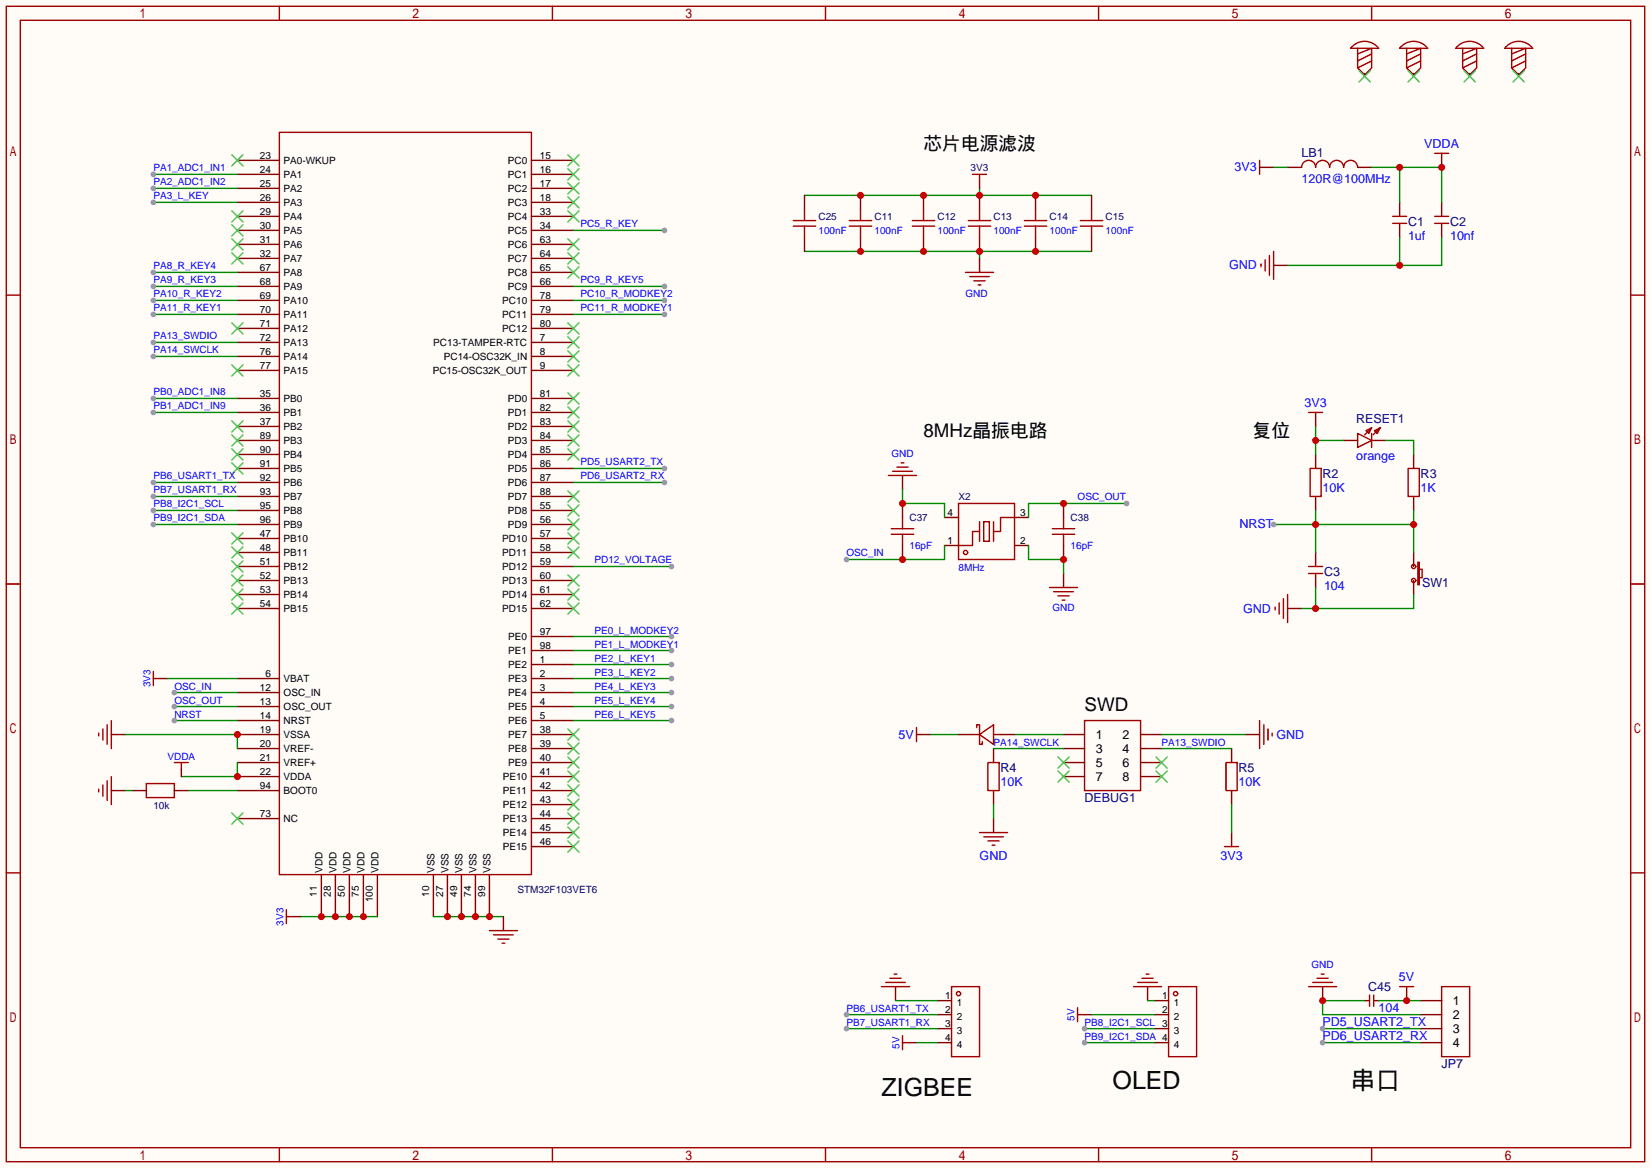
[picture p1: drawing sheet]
<svg xmlns="http://www.w3.org/2000/svg" width="299mm" height="212mm" viewBox="0 0 299 212" stroke-linecap="round" stroke-linejoin="round" font-family="sans-serif">
<path d="M0 0h299.5v211.8h-299.5z" fill="#fffcf7"/>
<g fill="none" stroke="#a10000" stroke-width=".25">
<path d="M1.1 1.1h297.2v209.6h-297.2zM3.7 3.7h292.1v204.5h-292.1zM50.7 1.1v2.6M100.2 1.1v2.6M149.7 1.1v2.6M199.3 1.1v2.6M248.8 1.1v2.6M176.4 31.6h2.5M177.7 31.6v1.3M228.5 29.1v2.5M236.1 30.4a1.27 1.27 0 0 1 1.3-1.3 1.27 1.27 0 0 1 1.2 1.3 1.27 1.27 0 0 1 1.3-1.3 1.27 1.27 0 0 1 1.3 1.3 1.27 1.27 0 0 1 1.2-1.3 1.27 1.27 0 0 1 1.3 1.3 1.27 1.27 0 0 1 1.3-1.3 1.27 1.27 0 0 1 1.3 1.3M260.2 27.8h2.6"/>
<path d="M1.1 53.5h2.6M228.7 47.9v.5M229.5 47.1v2M230.3 46.4v3.5M231 45.6v5.1M295.8 53.5h2.5M237.4 74.8h2.5M246.3 78.6l2.5 1.3-2.5 1.3zM247.8 78.1l1-.5-.5 1zM248.8 78.6v2.6M248.8 77.6l-1.3 1.3M249.3 78.1l1-.5-.5 1z"/>
<path d="M250.3 77.6l-1.3 1.3M237.6 85h2v5h-2zM255.4 85h2v5h-2zM1.1 105.9h2.6M231.3 110.1v.5M232 109.3v2.1M232.8 108.6v3.5M233.6 107.8v5.1M237.4 104h2.5M237.4 102.7h2.5M257.2 102h.2v4h-.2zM257.4 103.3h.5v1.5h-.5z"/>
<path d="M295.8 105.9h2.5M166.2 132v2.5M228.5 130.7v5.1M229.2 131.4v3.6M230 132.2v2M230.8 133v.5M1.1 158.3h2.6M177.7 151h5.1M178.4 151.8h3.6M179.2 152.5h2M180 153.3h.5M222.1 153.5h2.6"/>
<path d="M295.8 158.3h2.5M253.9 178.9h2.5M50.7 208.2v2.5M100.2 208.2v2.5M149.7 208.2v2.5M199.3 208.2v2.5M248.8 208.2v2.5"/>
<circle cx="256.4" cy="105.3" r=".38"/>
<circle cx="256.4" cy="102.7" r=".38"/>
</g>
<g fill="none" stroke="#870000" stroke-width=".25">
<path d="M156.1 35.4v2.6M177.7 32.9v1.3M228.5 30.4h2.5M233.6 30.4h2.5M246.3 30.4h2.5M261.5 27.8v2.6M231 48.1h2.6M238.6 74.8v2.5M243.7 79.9h2.6M248.8 79.9h2.5M238.6 82.4v2.6M238.6 90v2.6"/>
<path d="M256.4 82.4v2.6M256.4 90v2.6M233.6 110.4h2.5M238.6 100.2v2.5M238.6 104v2.6M256.4 100.2v2.5M256.4 105.3v2.5M166.2 133.2h2.6M225.9 133.2h2.6M180.2 148.5v2.5M223.4 151v2.5M255.1 178.9v2.6"/>
</g>
<path d="M145.9 35.4h52.1M177.7 34.2v1.2M145.9 45.6h52.1M177.7 45.6v1.3" fill="none" stroke="#008700" stroke-width=".25"/>
<circle cx="156.1" cy="35.4" r=".63" fill="#c00"/>
<path d="M156.1 43.1v2.5" fill="none" stroke="#870000" stroke-width=".25"/>
<circle cx="156.1" cy="45.6" r=".63" fill="#c00"/>
<path d="M145.9 38v2M156.1 38v2M143.9 40h4.1M143.9 41h4.1M145.9 41v2.1M154.1 40h4M154.1 41h4M156.1 41v2.1" fill="none" stroke="#a10000" stroke-width=".25"/>
<path d="M145.9 35.4v2.6M167.5 35.4v2.6M145.9 43.1v2.5" fill="none" stroke="#870000" stroke-width=".25"/>
<circle cx="167.5" cy="35.4" r=".63" fill="#c00"/>
<path d="M167.5 43.1v2.5" fill="none" stroke="#870000" stroke-width=".25"/>
<circle cx="167.5" cy="45.6" r=".63" fill="#c00"/>
<path d="M167.5 38v2M165.5 40h4M165.5 41h4M167.5 41v2.1" fill="none" stroke="#a10000" stroke-width=".25"/>
<path d="M177.7 35.4v2.6" fill="none" stroke="#870000" stroke-width=".25"/>
<circle cx="177.7" cy="35.4" r=".63" fill="#c00"/>
<path d="M177.7 43.1v2.5" fill="none" stroke="#870000" stroke-width=".25"/>
<circle cx="177.7" cy="45.6" r=".63" fill="#c00"/>
<path d="M177.7 38v2M252.6 39.2h2.5M175.6 40h4.1M175.6 41h4.1M177.7 41v2.1M252.6 40.5h2.5" fill="none" stroke="#a10000" stroke-width=".25"/>
<path d="M187.8 35.4v2.6M253.9 36.7v2.5M253.9 40.5v2.6" fill="none" stroke="#870000" stroke-width=".25"/>
<circle cx="187.8" cy="35.4" r=".63" fill="#c00"/>
<path d="M187.8 43.1v2.5" fill="none" stroke="#870000" stroke-width=".25"/>
<circle cx="187.8" cy="45.6" r=".63" fill="#c00"/>
<g fill="none" stroke="#a10000" stroke-width=".25">
<path d="M187.8 38v2M198 38v2M260.2 39.2h2.6M175.1 49.4h5.1M175.9 50.2h3.6M176.7 50.9h2M177.4 51.7h.5M185.8 40h4.1M185.8 41h4.1M187.8 41v2.1M196 40h4M196 41h4"/>
<path d="M198 41v2.1M260.2 40.5h2.6M179.2 138.3h2v5.1h-2zM196.7 130.7h10.2v12.7h-10.2zM222.4 138.3h2v5.1h-2zM261.5 178.9h5.1v12.7h-5.1zM248.4 180.5v2M249.2 180.5v2"/>
</g>
<g fill="none" stroke="#870000" stroke-width=".25">
<path d="M198 35.4v2.6M261.5 36.7v2.5M177.7 46.9v2.5M198 43.1v2.5M261.5 40.5v2.6M180.2 135.8v2.5M192.9 133.2h3.8M192.9 135.8h3.8M192.9 138.3h3.8M206.9 133.2h3.8M206.9 135.8h3.8M206.9 138.3h3.8"/>
<path d="M223.4 135.8v2.5M180.2 143.4v2.5M192.9 140.8h3.8M206.9 140.8h3.8M223.4 143.4v2.5M247.5 181.5h.9M249.2 181.5h.9M257.7 181.5h3.8M257.7 184h3.8M257.7 186.6h3.8M257.7 189.1h3.8"/>
</g>
<path d="M191.9 137.3l2 2M191.9 139.8l2 2.1M193.9 137.3l-2 2M193.9 139.8l-2 2.1M209.7 137.3l2 2M209.7 139.8l2 2.1M211.7 137.3l-2 2M211.7 139.8l-2 2.1" fill="none" stroke="#3c3" stroke-width=".25"/>
<path d="M238.6 79.9h5.1M238.6 77.3v5.1" fill="none" stroke="#008700" stroke-width=".25"/>
<circle cx="238.6" cy="79.9" r=".63" fill="#c00"/>
<path d="M231 95.1h25.4M238.6 92.6v7.6M256.4 92.6v7.6" fill="none" stroke="#008700" stroke-width=".25"/>
<g fill="#c00">
<circle cx="238.6" cy="95.1" r=".63"/>
<circle cx="256.4" cy="95.1" r=".63"/>
</g>
<circle cx="231" cy="95.1" r=".51" fill="#999"/>
<path d="M238.6 106.6v3.8M256.4 107.8v2.6h-20.3" fill="none" stroke="#008700" stroke-width=".25"/>
<circle cx="238.6" cy="110.4" r=".63" fill="#c00"/>
<path d="M231 30.4h2.6M253.9 43.1v5M261.5 43.1v5h-27.9" fill="none" stroke="#008700" stroke-width=".25"/>
<circle cx="253.9" cy="48.1" r=".63" fill="#c00"/>
<path d="M248.8 30.4h12.7v6.3M253.9 30.4v6.3M180.2 135.8h12.7M210.7 135.8h12.7M210.7 133.2h15.2M180.2 145.9v2.6M223.4 145.9v5.1" fill="none" stroke="#008700" stroke-width=".25"/>
<g fill="#c00">
<circle cx="253.9" cy="30.4" r=".63"/>
<circle cx="261.5" cy="30.4" r=".63"/>
</g>
<path d="M251.3 79.9h5.1v2.5M247.5 181.5h-7.6v2.5h17.8M250.1 181.5h7.6" fill="none" stroke="#008700" stroke-width=".25"/>
<circle cx="255.1" cy="181.5" r=".63" fill="#c00"/>
<path d="M239.9 186.6h17.8" fill="none" stroke="#008700" stroke-width=".25"/>
<circle cx="239.9" cy="186.6" r=".51" fill="#999"/>
<path d="M239.9 189.1h17.8" fill="none" stroke="#008700" stroke-width=".25"/>
<circle cx="239.9" cy="189.1" r=".51" fill="#999"/>
<path d="M247.5 13.3v.5M256.4 13.3v.5M266.6 13.3v.5M275.5 13.3v.5M163.7 86.2v2.6M192.9 104v2.6M239.9 178.9v2.6M165 189.1h1.2" fill="none" stroke="#870000" stroke-width=".25"/>
<g fill="none" stroke="#a10000" stroke-width=".25">
<path d="M245.4 8.3a3.2 3.2 0 0 1 4.7 .5h-5.1zM246.3 8.8v3.5l1.2 1.3 1.3-1.3v-3.5l-2.5 1M248.8 9.8l-2.5 1.2M248.8 11l-2.5 1.3M254.3 8.3a3.2 3.2 0 0 1 4.7 .5h-5.1zM255.1 8.8v3.5l1.3 1.3 1.3-1.3v-3.5l-2.6 1M257.7 9.8l-2.6 1.2M257.7 11l-2.6 1.3M264.5 8.3a3.2 3.2 0 0 1 4.6 .5h-5.1zM265.3 8.8v3.5l1.3 1.3 1.2-1.3v-3.5l-2.5 1M267.8 9.8l-2.5 1.2M267.8 11l-2.5 1.3"/>
<path d="M273.4 8.3a3.2 3.2 0 0 1 4.6 .5h-5.1zM274.2 8.8v3.5l1.3 1.3 1.2-1.3v-3.5l-2.5 1M276.7 9.8l-2.5 1.2M276.7 11l-2.5 1.3M161.2 86.2h5M161.9 85.5h3.6M162.7 84.7h2M163.4 83.9h.6M190.4 106.6h5.1M191.1 107.3h3.6M191.9 108.1h2M192.7 108.8h.5"/>
<path d="M163.7 187.8v2.6M163.7 189.1h1.3"/>
</g>
<path d="M246.5 12.8l2 2.1M248.5 12.8l-2 2.1M255.4 12.8l2 2.1M257.4 12.8l-2 2.1M265.6 12.8l2 2.1M267.6 12.8l-2 2.1M274.4 12.8l2.1 2.1M276.5 12.8l-2.1 2.1" fill="none" stroke="#3c3" stroke-width=".25"/>
<circle cx="239.9" cy="181.5" r=".63" fill="#c00"/>
<g fill="none" stroke="#a10000" stroke-width=".25">
<path d="M172.6 178.9h5.1v12.7h-5.1zM237.4 178.9h5M238.1 178.2h3.6M238.9 177.4h2M239.6 176.7h.6"/>
<circle cx="173.9" cy="180.2" r=".38"/>
</g>
<path d="M170.1 181.5h2.5M170.1 184h2.5M170.1 186.6h2.5M170.1 189.1h2.5" fill="none" stroke="#870000" stroke-width=".25"/>
<path d="M153.5 186.6h16.6M166.2 189.1h3.9" fill="none" stroke="#008700" stroke-width=".25"/>
<circle cx="153.5" cy="186.6" r=".51" fill="#999"/>
<path d="M153.5 184h16.6" fill="none" stroke="#008700" stroke-width=".25"/>
<circle cx="153.5" cy="184" r=".51" fill="#999"/>
<path d="M162.4 178.9v2.6M209.4 181.5h2.6M209.4 184h2.6M209.4 186.6h2.6M209.4 189.1h2.6" fill="none" stroke="#870000" stroke-width=".25"/>
<g fill="none" stroke="#a10000" stroke-width=".25">
<path d="M159.9 178.9h5.1M160.7 178.2h3.5M161.4 177.4h2M162.2 176.7h.5M212 178.9h5v12.7h-5z"/>
<circle cx="213.2" cy="180.2" r=".38"/>
</g>
<path d="M168.8 133.2h5.1M184 133.2h8.9M162.4 181.5h7.7M196.7 186.6h12.7" fill="none" stroke="#008700" stroke-width=".25"/>
<circle cx="196.7" cy="186.6" r=".51" fill="#999"/>
<path d="M196.7 189.1h12.7" fill="none" stroke="#008700" stroke-width=".25"/>
<circle cx="196.7" cy="189.1" r=".51" fill="#999"/>
<path d="M163.7 91.3v2.6M163.7 98.9v2.6M171.3 98.9h2.6M171.3 93.9h2.6M184 98.9h2.6M184 93.9h2.6M192.9 91.3v2.6M192.9 98.9v2.6" fill="none" stroke="#870000" stroke-width=".25"/>
<g fill="none" stroke="#a10000" stroke-width=".25">
<path d="M161.7 96.9h4M161.7 95.9h4M163.7 93.9v2M163.7 96.9v2M173.9 91.3h10.1v10.2h-10.1zM177.7 96.4h-1.3v2.5h-2.5M177.7 94.6v3.6M178.4 94.6h1.1v3.6h-1.1zM180.2 94.6v3.6M184 93.9h-2.5v2.5h-1.3M190.9 96.9h4M190.9 95.9h4"/>
<path d="M192.9 93.9v2M192.9 96.9v2"/>
<circle cx="175.1" cy="100.2" r=".38"/>
</g>
<path d="M163.7 88.8v2.5h7.6v2.6" fill="none" stroke="#008700" stroke-width=".25"/>
<circle cx="163.7" cy="91.3" r=".63" fill="#c00"/>
<path d="M171.3 98.9v2.6h-17.8" fill="none" stroke="#008700" stroke-width=".25"/>
<circle cx="163.7" cy="101.5" r=".63" fill="#c00"/>
<circle cx="153.5" cy="101.5" r=".51" fill="#999"/>
<path d="M204.3 91.3h-17.7v2.6" fill="none" stroke="#008700" stroke-width=".25"/>
<circle cx="192.9" cy="91.3" r=".63" fill="#c00"/>
<circle cx="204.3" cy="91.3" r=".51" fill="#999"/>
<path d="M186.6 98.9v2.6h6.3v2.5" fill="none" stroke="#008700" stroke-width=".25"/>
<circle cx="192.9" cy="101.5" r=".63" fill="#c00"/>
<g fill="none" stroke="#870000" stroke-width=".25">
<path d="M43.1 29.1h7.6M43.1 31.6h7.6M43.1 34.2h7.6M43.1 36.7h7.6M43.1 39.2h7.6M96.4 29.1h7.6M96.4 31.6h7.6M96.4 34.2h7.6M96.4 36.7h7.6M96.4 39.2h7.6M43.1 41.8h7.6M43.1 44.3h7.6"/>
<path d="M43.1 46.9h7.6M43.1 49.4h7.6M43.1 51.9h7.6M43.1 54.5h7.6M43.1 57h7.6M43.1 59.6h7.6M96.4 41.8h7.6M96.4 44.3h7.6M96.4 46.9h7.6M96.4 49.4h7.6M96.4 51.9h7.6M96.4 54.5h7.6"/>
<path d="M96.4 57h7.6M96.4 59.6h7.6M43.1 62.1h7.6M43.1 64.6h7.6M43.1 67.2h7.6M43.1 72.3h7.6M43.1 74.8h7.6M43.1 77.3h7.6M43.1 79.9h7.6M96.4 62.1h7.6M96.4 64.6h7.6M96.4 67.2h7.6"/>
<path d="M96.4 72.3h7.6M96.4 74.8h7.6M96.4 77.3h7.6M96.4 79.9h7.6M43.1 97.7h7.6M43.1 82.4h7.6M43.1 85h7.6M43.1 87.5h7.6M43.1 90h7.6M43.1 92.6h7.6M43.1 95.1h7.6M96.4 97.7h7.6"/>
<path d="M96.4 82.4h7.6M96.4 85h7.6M96.4 87.5h7.6M96.4 90h7.6M96.4 92.6h7.6M96.4 95.1h7.6M43.1 100.2h7.6M43.1 102.7h7.6M43.1 105.3h7.6M43.1 107.8h7.6M43.1 110.4h7.6M96.4 100.2h7.6"/>
<path d="M96.4 102.7h7.6M96.4 105.3h7.6M96.4 107.8h7.6M96.4 110.4h7.6M96.4 115.4h7.6M96.4 118h7.6M43.1 133.2h7.6M43.1 123.1h7.6M43.1 125.6h7.6M43.1 128.1h7.6M43.1 130.7h7.6M43.1 135.8h7.6"/>
<path d="M43.1 138.3h7.6M96.4 133.2h7.6M96.4 120.5h7.6M96.4 123.1h7.6M96.4 125.6h7.6M96.4 128.1h7.6M96.4 130.7h7.6M96.4 135.8h7.6M96.4 138.3h7.6M173.9 133.2h2.5M181.5 133.2h2.5M43.1 140.8h7.6"/>
<path d="M43.1 148.5h7.6M43.1 143.4h7.6M58.3 158.6v7.6M60.8 158.6v7.6M63.4 158.6v7.6M65.9 158.6v7.6M68.5 158.6v7.6M78.6 158.6v7.6M81.2 158.6v7.6M83.7 158.6v7.6M86.2 158.6v7.6M88.8 158.6v7.6"/>
<path d="M96.4 140.8h7.6M96.4 148.5h7.6M96.4 143.4h7.6M96.4 145.9h7.6M96.4 151h7.6M96.4 153.5h7.6M208.2 178.9v2.6M196.7 184h1.3"/>
</g>
<path d="M50.7 24h45.7v134.6h-45.7zM176.4 133.2h1.3M177.2 132v-.6h.5v3.6h.5v-.5M177.7 133.2l2.5-1.8v3.6zM180.2 133.2h1.3M205.6 178.9h5.1M206.4 178.2h3.5M207.1 177.4h2.1M207.9 176.7h.5M195.5 182.8v2.5M195.5 184h1.2" fill="none" stroke="#a10000" stroke-width=".25"/>
<g fill="none" stroke="#3c3" stroke-width=".25">
<path d="M42 28.1l2.1 2M42 38.2l2.1 2.1M44.1 28.1l-2.1 2M44.1 38.2l-2.1 2.1M103 28.1l2 2M103 30.6l2 2M103 33.1l2 2.1M103 35.7l2 2M103 38.2l2 2.1M105 28.1l-2 2M105 30.6l-2 2M105 33.1l-2 2.1"/>
<path d="M105 35.7l-2 2M105 38.2l-2 2.1M42 40.8l2.1 2M42 43.3l2.1 2M42 45.8l2.1 2.1M42 58.5l2.1 2.1M44.1 40.8l-2.1 2M44.1 43.3l-2.1 2M44.1 45.8l-2.1 2.1M44.1 58.5l-2.1 2.1M103 43.3l2 2M103 45.8l2 2.1"/>
<path d="M103 48.4l2 2M103 58.5l2 2.1M105 43.3l-2 2M105 48.4l-2 2M105 45.8l-2 2.1M105 58.5l-2 2.1M42 76.3l2.1 2.1M42 66.2l2.1 2M42 78.9l2.1 2M44.1 76.3l-2.1 2.1M44.1 66.2l-2.1 2M44.1 78.9l-2.1 2"/>
<path d="M103 61.1l2 2M103 63.6l2 2.1M103 66.2l2 2M103 71.2l2 2.1M103 73.8l2 2M103 76.3l2 2.1M103 78.9l2 2M105 61.1l-2 2M105 63.6l-2 2.1M105 66.2l-2 2M105 71.2l-2 2.1M105 73.8l-2 2"/>
<path d="M105 76.3l-2 2.1M105 78.9l-2 2M42 96.6l2.1 2.1M42 99.2l2.1 2M42 81.4l2.1 2M42 83.9l2.1 2.1M44.1 96.6l-2.1 2.1M44.1 99.2l-2.1 2M44.1 81.4l-2.1 2M44.1 83.9l-2.1 2.1M103 91.6l2 2M103 94.1l2 2"/>
<path d="M103 96.6l2 2.1M103 99.2l2 2M103 81.4l2 2M103 89l2 2.1M105 91.6l-2 2M105 94.1l-2 2M105 96.6l-2 2.1M105 99.2l-2 2M105 81.4l-2 2M105 89l-2 2.1M42 101.7l2.1 2.1M42 104.3l2.1 2"/>
<path d="M42 106.8l2.1 2M42 109.3l2.1 2.1M44.1 101.7l-2.1 2.1M44.1 104.3l-2.1 2M44.1 106.8l-2.1 2M44.1 109.3l-2.1 2.1M103 104.3l2 2M103 106.8l2 2M103 109.3l2 2.1M105 104.3l-2 2M105 106.8l-2 2M105 109.3l-2 2.1"/>
<path d="M103 132.2l2 2M103 134.7l2 2.1M103 137.3l2 2M103 139.8l2 2.1M105 132.2l-2 2M105 134.7l-2 2.1M105 137.3l-2 2M105 139.8l-2 2.1M42 147.4l2.1 2.1M44.1 147.4l-2.1 2.1M103 142.4l2 2M103 144.9l2 2"/>
<path d="M103 147.4l2 2.1M103 150l2 2M103 152.5l2 2.1M105 142.4l-2 2M105 144.9l-2 2M105 147.4l-2 2.1M105 150l-2 2M105 152.5l-2 2.1"/>
</g>
<path d="M31.6 125.6h11.5" fill="none" stroke="#008700" stroke-width=".25"/>
<circle cx="31.6" cy="125.6" r=".51" fill="#999"/>
<path d="M31.6 128.1h11.5" fill="none" stroke="#008700" stroke-width=".25"/>
<circle cx="31.6" cy="128.1" r=".51" fill="#999"/>
<path d="M17.9 143.1v.5M18.7 142.4v2M19.4 141.6v3.6M20.2 140.8v5.1M26.5 142.1h5.1v2.6h-5.1z" fill="none" stroke="#a10000" stroke-width=".25"/>
<path d="M20.2 143.4h2.5M24 143.4h2.5M31.6 143.4h2.6" fill="none" stroke="#870000" stroke-width=".25"/>
<path d="M31.6 130.7h11.5M22.7 143.4h1.3M34.2 143.4h8.9" fill="none" stroke="#008700" stroke-width=".25"/>
<circle cx="31.6" cy="130.7" r=".51" fill="#999"/>
<path d="M27.8 62.1h15.3" fill="none" stroke="#008700" stroke-width=".25"/>
<circle cx="27.8" cy="62.1" r=".51" fill="#999"/>
<path d="M27.8 64.6h15.3" fill="none" stroke="#008700" stroke-width=".25"/>
<circle cx="27.8" cy="64.6" r=".51" fill="#999"/>
<path d="M54.5 166.2h14" fill="none" stroke="#008700" stroke-width=".25"/>
<g fill="#c00">
<circle cx="65.9" cy="166.2" r=".63"/>
<circle cx="63.4" cy="166.2" r=".63"/>
<circle cx="60.8" cy="166.2" r=".63"/>
<circle cx="58.3" cy="166.2" r=".63"/>
</g>
<path d="M53.2 166.2h1.3" fill="none" stroke="#870000" stroke-width=".25"/>
<path d="M51.9 165v2.5M51.9 166.2h1.3" fill="none" stroke="#a10000" stroke-width=".25"/>
<path d="M78.6 166.2h12.7" fill="none" stroke="#008700" stroke-width=".25"/>
<g fill="#c00">
<circle cx="81.2" cy="166.2" r=".63"/>
<circle cx="83.7" cy="166.2" r=".63"/>
<circle cx="86.2" cy="166.2" r=".63"/>
<circle cx="88.8" cy="166.2" r=".63"/>
</g>
<path d="M20.2 133.2h2.5M29.1 123.1h1.3M91.3 166.2v2.6" fill="none" stroke="#870000" stroke-width=".25"/>
<path d="M17.9 133v.5M18.7 132.2v2M19.4 131.4v3.6M20.2 130.7v5.1M27.8 121.8v2.5M27.8 123.1h1.3M88.8 168.8h5.1M89.5 169.5h3.6M90.3 170.3h2M91.1 171.1h.5" fill="none" stroke="#a10000" stroke-width=".25"/>
<path d="M22.7 133.2h20.4v2.6M30.4 123.1h12.7" fill="none" stroke="#008700" stroke-width=".25"/>
<circle cx="43.1" cy="133.2" r=".63" fill="#c00"/>
<path d="M43.1 138.3v2.5h-10.2" fill="none" stroke="#008700" stroke-width=".25"/>
<circle cx="43.1" cy="140.8" r=".63" fill="#c00"/>
<path d="M32.9 139.6v1.2" fill="none" stroke="#870000" stroke-width=".25"/>
<path d="M31.6 138.3h2.6M32.9 138.3v1.3" fill="none" stroke="#a10000" stroke-width=".25"/>
<path d="M27.8 87.5h15.3" fill="none" stroke="#008700" stroke-width=".25"/>
<circle cx="27.8" cy="87.5" r=".51" fill="#999"/>
<path d="M27.8 90h15.3" fill="none" stroke="#008700" stroke-width=".25"/>
<circle cx="27.8" cy="90" r=".51" fill="#999"/>
<path d="M27.8 92.6h15.3" fill="none" stroke="#008700" stroke-width=".25"/>
<circle cx="27.8" cy="92.6" r=".51" fill="#999"/>
<path d="M27.8 95.1h15.3" fill="none" stroke="#008700" stroke-width=".25"/>
<circle cx="27.8" cy="95.1" r=".51" fill="#999"/>
<path d="M104 85h16.5" fill="none" stroke="#008700" stroke-width=".25"/>
<circle cx="120.5" cy="85" r=".51" fill="#999"/>
<path d="M104 87.5h16.5" fill="none" stroke="#008700" stroke-width=".25"/>
<circle cx="120.5" cy="87.5" r=".51" fill="#999"/>
<path d="M27.8 31.6h15.3" fill="none" stroke="#008700" stroke-width=".25"/>
<circle cx="27.8" cy="31.6" r=".51" fill="#999"/>
<path d="M27.8 34.2h15.3" fill="none" stroke="#008700" stroke-width=".25"/>
<circle cx="27.8" cy="34.2" r=".51" fill="#999"/>
<path d="M104 120.5h17.8" fill="none" stroke="#008700" stroke-width=".25"/>
<circle cx="121.8" cy="120.5" r=".51" fill="#999"/>
<path d="M104 54.5h16.5" fill="none" stroke="#008700" stroke-width=".25"/>
<circle cx="120.5" cy="54.5" r=".51" fill="#999"/>
<path d="M27.8 57h15.3" fill="none" stroke="#008700" stroke-width=".25"/>
<circle cx="27.8" cy="57" r=".51" fill="#999"/>
<path d="M27.8 54.5h15.3" fill="none" stroke="#008700" stroke-width=".25"/>
<circle cx="27.8" cy="54.5" r=".51" fill="#999"/>
<path d="M27.8 51.9h15.3" fill="none" stroke="#008700" stroke-width=".25"/>
<circle cx="27.8" cy="51.9" r=".51" fill="#999"/>
<path d="M27.8 49.4h15.3" fill="none" stroke="#008700" stroke-width=".25"/>
<circle cx="27.8" cy="49.4" r=".51" fill="#999"/>
<path d="M104 51.9h16.5" fill="none" stroke="#008700" stroke-width=".25"/>
<circle cx="120.5" cy="51.9" r=".51" fill="#999"/>
<path d="M104 123.1h17.8" fill="none" stroke="#008700" stroke-width=".25"/>
<circle cx="121.8" cy="123.1" r=".51" fill="#999"/>
<path d="M104 125.6h17.8" fill="none" stroke="#008700" stroke-width=".25"/>
<circle cx="121.8" cy="125.6" r=".51" fill="#999"/>
<path d="M104 128.1h17.8" fill="none" stroke="#008700" stroke-width=".25"/>
<circle cx="121.8" cy="128.1" r=".51" fill="#999"/>
<path d="M104 130.7h17.8" fill="none" stroke="#008700" stroke-width=".25"/>
<circle cx="121.8" cy="130.7" r=".51" fill="#999"/>
<path d="M104 118h17.8" fill="none" stroke="#008700" stroke-width=".25"/>
<circle cx="121.8" cy="118" r=".51" fill="#999"/>
<path d="M104 102.7h17.8" fill="none" stroke="#008700" stroke-width=".25"/>
<circle cx="121.8" cy="102.7" r=".51" fill="#999"/>
<path d="M104 115.4h17.8" fill="none" stroke="#008700" stroke-width=".25"/>
<circle cx="121.8" cy="115.4" r=".51" fill="#999"/>
<path d="M104 57h16.5" fill="none" stroke="#008700" stroke-width=".25"/>
<circle cx="120.5" cy="57" r=".51" fill="#999"/>
<path d="M27.8 74.8h15.3" fill="none" stroke="#008700" stroke-width=".25"/>
<circle cx="27.8" cy="74.8" r=".51" fill="#999"/>
<path d="M27.8 72.3h15.3" fill="none" stroke="#008700" stroke-width=".25"/>
<circle cx="27.8" cy="72.3" r=".51" fill="#999"/>
<path d="M104 41.8h16.5" fill="none" stroke="#008700" stroke-width=".25"/>
<circle cx="120.5" cy="41.8" r=".51" fill="#999"/>
<path d="M27.8 36.7h15.3" fill="none" stroke="#008700" stroke-width=".25"/>
<circle cx="27.8" cy="36.7" r=".51" fill="#999"/>
<path d="M198 184h11.4M208.2 181.5h1.2" fill="none" stroke="#008700" stroke-width=".25"/>
<g font-size="4.5">
<text x="201.8" y="197.4">OLED</text>
<text x="245" y="197.4">串口</text>
<text x="159.9" y="198.7">ZIGBEE</text>
</g>
<g font-size="3.4">
<text x="167.5" y="27.3">芯片电源滤波</text>
<text x="167.5" y="79.3">8MHz晶振电路</text>
<text x="227.2" y="79.3">复位</text>
<text x="196.7" y="128.9">SWD</text>
</g>
<g font-size="2.3" fill="#000080">
<text x="236.1" y="28.5">LB1</text>
<text x="255.4" y="41">C1</text>
<text x="263" y="41">C2</text>
<text x="246" y="76.8">RESET1</text>
<text x="239.9" y="86.7">R2</text>
<text x="257.7" y="86.7">R3</text>
<text x="240.2" y="104.5">C3</text>
<text x="257.9" y="106.5">SW1</text>
<text x="181.5" y="140">R4</text>
<text x="224.7" y="140">R5</text>
<text x="196.7" y="145.4">DEBUG1</text>
<text x="248.2" y="179.7">C45</text>
<text x="261.5" y="193.6">JP7</text>
</g>
<g font-size="2.3" fill="#00f">
<text x="258.3" y="26.8">VDDA</text>
<text x="223.9" y="31.1">3V3</text>
<text x="236.1" y="33.1">120R@100MHz</text>
<text x="255.4" y="43.5">1uf</text>
<text x="263" y="43.5">10nf</text>
<text x="222.9" y="48.9">GND</text>
<text x="236.6" y="73.8">3V3</text>
<text x="246" y="83.5">orange</text>
<text x="239.9" y="89.2">10K</text>
<text x="257.7" y="89.2">1K</text>
<text x="224.8" y="95.8">NRST</text>
<text x="240.2" y="107">104</text>
<text x="225.5" y="111.1">GND</text>
<text x="163" y="133.9">5V</text>
<text x="231.5" y="133.9">GND</text>
<text x="181.5" y="142.6">10K</text>
<text x="224.7" y="142.6">10K</text>
<text x="177.7" y="156">GND</text>
<text x="221.4" y="156">3V3</text>
<text x="253.8" y="177.9">5V</text>
<text x="250.1" y="183.5">104</text>
<text x="239.9" y="186">PD5_USART2_TX</text>
<text x="239.9" y="188.6">PD6_USART2_RX</text>
</g>
<g font-size="2.3">
<text x="198.8" y="133.9">1</text>
<text x="198.8" y="136.5">3</text>
<text x="203.6" y="133.9">2</text>
<text x="203.6" y="136.5">4</text>
<text x="198.8" y="139">5</text>
<text x="198.8" y="141.6">7</text>
<text x="203.6" y="139">6</text>
<text x="203.6" y="141.6">8</text>
<text x="263.5" y="182.2">1</text>
<text x="263.5" y="184.7">2</text>
<text x="263.5" y="187.3">3</text>
<text x="263.5" y="189.8">4</text>
</g>
<g font-size="1.8">
<text x="47.1" y="28.8">23</text>
<text x="51.4" y="29.8">PA0-WKUP</text>
<text x="92.1" y="29.8">PC0</text>
<text x="97.9" y="28.8">15</text>
<text x="47.1" y="31.3">24</text>
<text x="47.1" y="33.9">25</text>
<text x="51.4" y="32.3">PA1</text>
<text x="51.4" y="34.9">PA2</text>
<text x="92.1" y="32.3">PC1</text>
<text x="92.1" y="34.9">PC2</text>
<text x="97.9" y="31.3">16</text>
<text x="97.9" y="33.9">17</text>
<text x="47.1" y="36.4">26</text>
<text x="47.1" y="38.9">29</text>
<text x="47.1" y="41.5">30</text>
<text x="51.4" y="37.4">PA3</text>
<text x="51.4" y="39.9">PA4</text>
<text x="92.1" y="37.4">PC3</text>
<text x="92.1" y="39.9">PC4</text>
<text x="97.9" y="36.4">18</text>
<text x="97.9" y="38.9">33</text>
<text x="97.9" y="41.5">34</text>
<text x="47.1" y="44">31</text>
<text x="47.1" y="46.6">32</text>
<text x="51.4" y="42.5">PA5</text>
<text x="51.4" y="45">PA6</text>
<text x="51.4" y="47.6">PA7</text>
<text x="92.1" y="42.5">PC5</text>
<text x="92.1" y="45">PC6</text>
<text x="92.1" y="47.6">PC7</text>
<text x="97.9" y="44">63</text>
<text x="97.9" y="46.6">64</text>
<text x="47.1" y="49.1">67</text>
<text x="47.1" y="51.6">68</text>
<text x="51.4" y="50.1">PA8</text>
<text x="51.4" y="52.6">PA9</text>
<text x="92.1" y="50.1">PC8</text>
<text x="92.1" y="52.6">PC9</text>
<text x="97.9" y="49.1">65</text>
<text x="97.9" y="51.6">66</text>
<text x="47.1" y="54.2">69</text>
<text x="47.1" y="56.7">70</text>
<text x="47.1" y="59.3">71</text>
<text x="51.4" y="55.2">PA10</text>
<text x="51.4" y="57.7">PA11</text>
<text x="91.1" y="55.2">PC10</text>
<text x="91.1" y="57.7">PC11</text>
<text x="97.9" y="54.2">78</text>
<text x="97.9" y="56.7">79</text>
<text x="97.9" y="59.3">80</text>
<text x="47.1" y="61.8">72</text>
<text x="47.1" y="64.3">76</text>
<text x="51.4" y="60.3">PA12</text>
<text x="51.4" y="62.8">PA13</text>
<text x="51.4" y="65.3">PA14</text>
<text x="78.6" y="62.8">PC13-TAMPER-RTC</text>
<text x="80.5" y="65.3">PC14-OSC32K_IN</text>
<text x="91.1" y="60.3">PC12</text>
<text x="97.9" y="61.8">7</text>
<text x="97.9" y="64.3">8</text>
<text x="47.1" y="72">35</text>
<text x="47.1" y="66.9">77</text>
<text x="51.4" y="67.9">PA15</text>
<text x="78.5" y="67.9">PC15-OSC32K_OUT</text>
<text x="97.9" y="66.9">9</text>
<text x="97.9" y="72">81</text>
<text x="47.1" y="74.5">36</text>
<text x="47.1" y="77">37</text>
<text x="51.4" y="73">PB0</text>
<text x="51.4" y="75.5">PB1</text>
<text x="92.1" y="73">PD0</text>
<text x="92.1" y="75.5">PD1</text>
<text x="97.9" y="74.5">82</text>
<text x="97.9" y="77">83</text>
<text x="47.1" y="79.6">89</text>
<text x="47.1" y="82.1">90</text>
<text x="51.4" y="78">PB2</text>
<text x="51.4" y="80.6">PB3</text>
<text x="51.4" y="83.1">PB4</text>
<text x="92.1" y="78">PD2</text>
<text x="92.1" y="80.6">PD3</text>
<text x="92.1" y="83.1">PD4</text>
<text x="97.9" y="79.6">84</text>
<text x="97.9" y="82.1">85</text>
<text x="47.1" y="84.7">91</text>
<text x="47.1" y="87.2">92</text>
<text x="47.1" y="89.7">93</text>
<text x="51.4" y="85.7">PB5</text>
<text x="51.4" y="88.2">PB6</text>
<text x="92.1" y="85.7">PD5</text>
<text x="92.1" y="88.2">PD6</text>
<text x="97.9" y="84.7">86</text>
<text x="97.9" y="87.2">87</text>
<text x="97.9" y="89.7">88</text>
<text x="47.1" y="92.3">95</text>
<text x="47.1" y="94.8">96</text>
<text x="51.4" y="90.7">PB7</text>
<text x="51.4" y="93.3">PB8</text>
<text x="51.4" y="95.8">PB9</text>
<text x="92.1" y="93.3">PD8</text>
<text x="92.1" y="95.8">PD9</text>
<text x="92.1" y="90.7">PD7</text>
<text x="97.9" y="92.3">55</text>
<text x="97.9" y="94.8">56</text>
<text x="171.8" y="93.5">4</text>
<text x="185" y="93.5">3</text>
<text x="47.1" y="97.4">47</text>
<text x="47.1" y="99.9">48</text>
<text x="51.4" y="98.4">PB10</text>
<text x="51.4" y="100.9">PB11</text>
<text x="91.1" y="98.4">PD10</text>
<text x="91.1" y="100.9">PD11</text>
<text x="97.9" y="97.4">57</text>
<text x="97.9" y="99.9">58</text>
<text x="171.8" y="98.6">1</text>
<text x="185" y="98.6">2</text>
<text x="47.1" y="102.4">51</text>
<text x="47.1" y="105">52</text>
<text x="47.1" y="107.5">53</text>
<text x="51.4" y="103.4">PB12</text>
<text x="51.4" y="106">PB13</text>
<text x="91.1" y="103.4">PD12</text>
<text x="91.1" y="106">PD13</text>
<text x="97.9" y="102.4">59</text>
<text x="97.9" y="105">60</text>
<text x="97.9" y="107.5">61</text>
<text x="47.1" y="110.1">54</text>
<text x="51.4" y="108.5">PB14</text>
<text x="51.4" y="111.1">PB15</text>
<text x="91.1" y="108.5">PD14</text>
<text x="91.1" y="111.1">PD15</text>
<text x="97.9" y="110.1">62</text>
<text x="92.2" y="116.1">PE0</text>
<text x="92.2" y="118.7">PE1</text>
<text x="97.9" y="115.1">97</text>
<text x="97.9" y="117.7">98</text>
<text x="47.1" y="125.3">12</text>
<text x="48.1" y="122.8">6</text>
<text x="51.4" y="123.8">VBAT</text>
<text x="92.2" y="121.2">PE2</text>
<text x="92.2" y="123.8">PE3</text>
<text x="97.9" y="120.2">1</text>
<text x="97.9" y="122.8">2</text>
<text x="97.9" y="125.3">3</text>
<text x="47.1" y="127.8">13</text>
<text x="47.1" y="130.4">14</text>
<text x="51.4" y="126.3">OSC_IN</text>
<text x="51.4" y="128.8">OSC_OUT</text>
<text x="51.4" y="131.4">NRST</text>
<text x="92.2" y="126.3">PE4</text>
<text x="92.2" y="128.8">PE5</text>
<text x="92.2" y="131.4">PE6</text>
<text x="97.9" y="127.8">4</text>
<text x="97.9" y="130.4">5</text>
<text x="47.1" y="132.9">19</text>
<text x="47.1" y="135.5">20</text>
<text x="47.1" y="138">21</text>
<text x="51.4" y="133.9">VSSA</text>
<text x="51.4" y="136.5">VREF-</text>
<text x="92.2" y="133.9">PE7</text>
<text x="92.2" y="136.5">PE8</text>
<text x="97.9" y="132.9">38</text>
<text x="97.9" y="135.5">39</text>
<text x="97.9" y="138">40</text>
<text x="47.1" y="140.5">22</text>
<text x="47.1" y="143.1">94</text>
<text x="51.4" y="139">VREF+</text>
<text x="51.4" y="141.5">VDDA</text>
<text x="91.2" y="141.5">PE10</text>
<text x="92.2" y="139">PE9</text>
<text x="97.9" y="140.5">41</text>
<text x="97.9" y="143.1">42</text>
<text x="47.1" y="148.2">73</text>
<text x="51.4" y="149.2">NC</text>
<text x="51.4" y="144.1">BOOT0</text>
<text x="91.2" y="144.1">PE11</text>
<text x="91.2" y="146.6">PE12</text>
<text x="91.2" y="149.2">PE13</text>
<text x="97.9" y="145.6">43</text>
<text x="97.9" y="148.2">44</text>
<text x="91.2" y="151.7">PE14</text>
<text x="91.2" y="154.2">PE15</text>
<text x="97.9" y="150.7">45</text>
<text x="97.9" y="153.2">46</text>
<text x="58.5" y="158.3" transform="rotate(-90 58.5 158.3)">VDD</text>
<text x="61.1" y="158.3" transform="rotate(-90 61.1 158.3)">VDD</text>
<text x="63.6" y="158.3" transform="rotate(-90 63.6 158.3)">VDD</text>
<text x="66.1" y="158.3" transform="rotate(-90 66.1 158.3)">VDD</text>
<text x="68.7" y="158.3" transform="rotate(-90 68.7 158.3)">VDD</text>
<text x="78.8" y="158.3" transform="rotate(-90 78.8 158.3)">VSS</text>
<text x="81.4" y="158.3" transform="rotate(-90 81.4 158.3)">VSS</text>
<text x="83.9" y="158.3" transform="rotate(-90 83.9 158.3)">VSS</text>
<text x="86.5" y="158.3" transform="rotate(-90 86.5 158.3)">VSS</text>
<text x="89" y="158.3" transform="rotate(-90 89 158.3)">VSS</text>
<text x="57.5" y="162.7" transform="rotate(-90 57.5 162.7)">11</text>
<text x="60" y="162.7" transform="rotate(-90 60 162.7)">28</text>
<text x="62.6" y="162.7" transform="rotate(-90 62.6 162.7)">50</text>
<text x="65.1" y="162.7" transform="rotate(-90 65.1 162.7)">75</text>
<text x="67.7" y="163.7" transform="rotate(-90 67.7 163.7)">100</text>
<text x="77.8" y="162.7" transform="rotate(-90 77.8 162.7)">10</text>
<text x="80.4" y="162.7" transform="rotate(-90 80.4 162.7)">27</text>
<text x="82.9" y="162.7" transform="rotate(-90 82.9 162.7)">49</text>
<text x="85.4" y="162.7" transform="rotate(-90 85.4 162.7)">74</text>
<text x="88" y="162.7" transform="rotate(-90 88 162.7)">99</text>
<text x="171.5" y="181.2">1</text>
<text x="171.5" y="183.7">2</text>
<text x="173.5" y="182.4">1</text>
<text x="173.5" y="185">2</text>
<text x="210.8" y="181.2">1</text>
<text x="210.8" y="183.7">2</text>
<text x="212.9" y="182.4">1</text>
<text x="212.9" y="185">2</text>
<text x="171.5" y="186.3">3</text>
<text x="171.5" y="188.8">4</text>
<text x="173.5" y="187.5">3</text>
<text x="173.5" y="190.1">4</text>
<text x="210.8" y="186.3">3</text>
<text x="212.9" y="187.5">3</text>
<text x="212.9" y="190.1">4</text>
</g>
<g font-size="1.8" fill="#00f">
<text x="27.8" y="31.1">PA1_ADC1_IN1</text>
<text x="27.8" y="33.6">PA2_ADC1_IN2</text>
<text x="27.8" y="36.2">PA3_L_KEY</text>
<text x="105.3" y="41.2">PC5_R_KEY</text>
<text x="148.5" y="42.5">100nF</text>
<text x="158.6" y="42.5">100nF</text>
<text x="170.1" y="42.5">100nF</text>
<text x="180.2" y="42.5">100nF</text>
<text x="190.4" y="42.5">100nF</text>
<text x="200.5" y="42.5">100nF</text>
<text x="27.8" y="53.9">PA10_R_KEY2</text>
<text x="27.8" y="51.4">PA9_R_KEY3</text>
<text x="27.8" y="48.9">PA8_R_KEY4</text>
<text x="105.3" y="53.9">PC10_R_MODKEY2</text>
<text x="105.3" y="51.4">PC9_R_KEY5</text>
<text x="175.1" y="53.9">GND</text>
<text x="27.8" y="56.5">PA11_R_KEY1</text>
<text x="105.3" y="56.5">PC11_R_MODKEY1</text>
<text x="27.8" y="61.6">PA13_SWDIO</text>
<text x="27.8" y="64.1">PA14_SWCLK</text>
<text x="27.8" y="71.7">PB0_ADC1_IN8</text>
<text x="27.8" y="74.3">PB1_ADC1_IN9</text>
<text x="161.7" y="82.9">GND</text>
<text x="27.8" y="87">PB6_USART1_TX</text>
<text x="27.8" y="89.5">PB7_USART1_RX</text>
<text x="105.3" y="84.4">PD5_USART2_TX</text>
<text x="105.3" y="87">PD6_USART2_RX</text>
<text x="27.8" y="92">PB8_I2C1_SCL</text>
<text x="27.8" y="94.6">PB9_I2C1_SDA</text>
<text x="195.5" y="90.8">OSC_OUT</text>
<text x="153.5" y="100.9">OSC_IN</text>
<text x="165" y="99.7">16pF</text>
<text x="194.2" y="99.7">16pF</text>
<text x="107.8" y="102.2">PD12_VOLTAGE</text>
<text x="173.9" y="103.5">8MHz</text>
<text x="190.9" y="110.8">GND</text>
<text x="107.8" y="120">PE2_L_KEY1</text>
<text x="107.8" y="117.4">PE1_L_MODKEY1</text>
<text x="107.8" y="114.9">PE0_L_MODKEY2</text>
<text x="27.3" y="124.7" transform="rotate(-90 27.3 124.7)">3V3</text>
<text x="31.6" y="125.1">OSC_IN</text>
<text x="107.8" y="122.5">PE3_L_KEY2</text>
<text x="107.8" y="125.1">PE4_L_KEY3</text>
<text x="31.6" y="127.6">OSC_OUT</text>
<text x="31.6" y="130.1">NRST</text>
<text x="107.8" y="127.6">PE5_L_KEY4</text>
<text x="107.8" y="130.1">PE6_L_KEY5</text>
<text x="30.4" y="137.8">VDDA</text>
<text x="180.2" y="135.2">PA14_SWCLK</text>
<text x="210.7" y="135.2">PA13_SWDIO</text>
<text x="51.4" y="167.9" transform="rotate(-90 51.4 167.9)">3V3</text>
<text x="237.9" y="175.6">GND</text>
<text x="153.5" y="183.5">PB6_USART1_TX</text>
<text x="194.9" y="185.1" transform="rotate(-90 194.9 185.1)">5V</text>
<text x="153.5" y="186">PB7_USART1_RX</text>
<text x="163.2" y="190.2" transform="rotate(-90 163.2 190.2)">5V</text>
<text x="196.7" y="186">PB8_I2C1_SCL</text>
<text x="196.7" y="188.6">PB9_I2C1_SDA 4</text>
</g>
<g font-size="1.8" fill="#000080">
<text x="176.1" y="31.1">3V3</text>
<text x="148.5" y="40">C25</text>
<text x="158.6" y="40">C11</text>
<text x="170.1" y="40">C12</text>
<text x="180.2" y="40">C13</text>
<text x="190.4" y="40">C14</text>
<text x="200.5" y="40">C15</text>
<text x="165" y="94.6">C37</text>
<text x="173.9" y="90.8">X2</text>
<text x="194.2" y="94.6">C38</text>
<text x="27.8" y="146.6">10k</text>
<text x="93.9" y="161.9">STM32F103VET6</text>
</g>
</svg>
